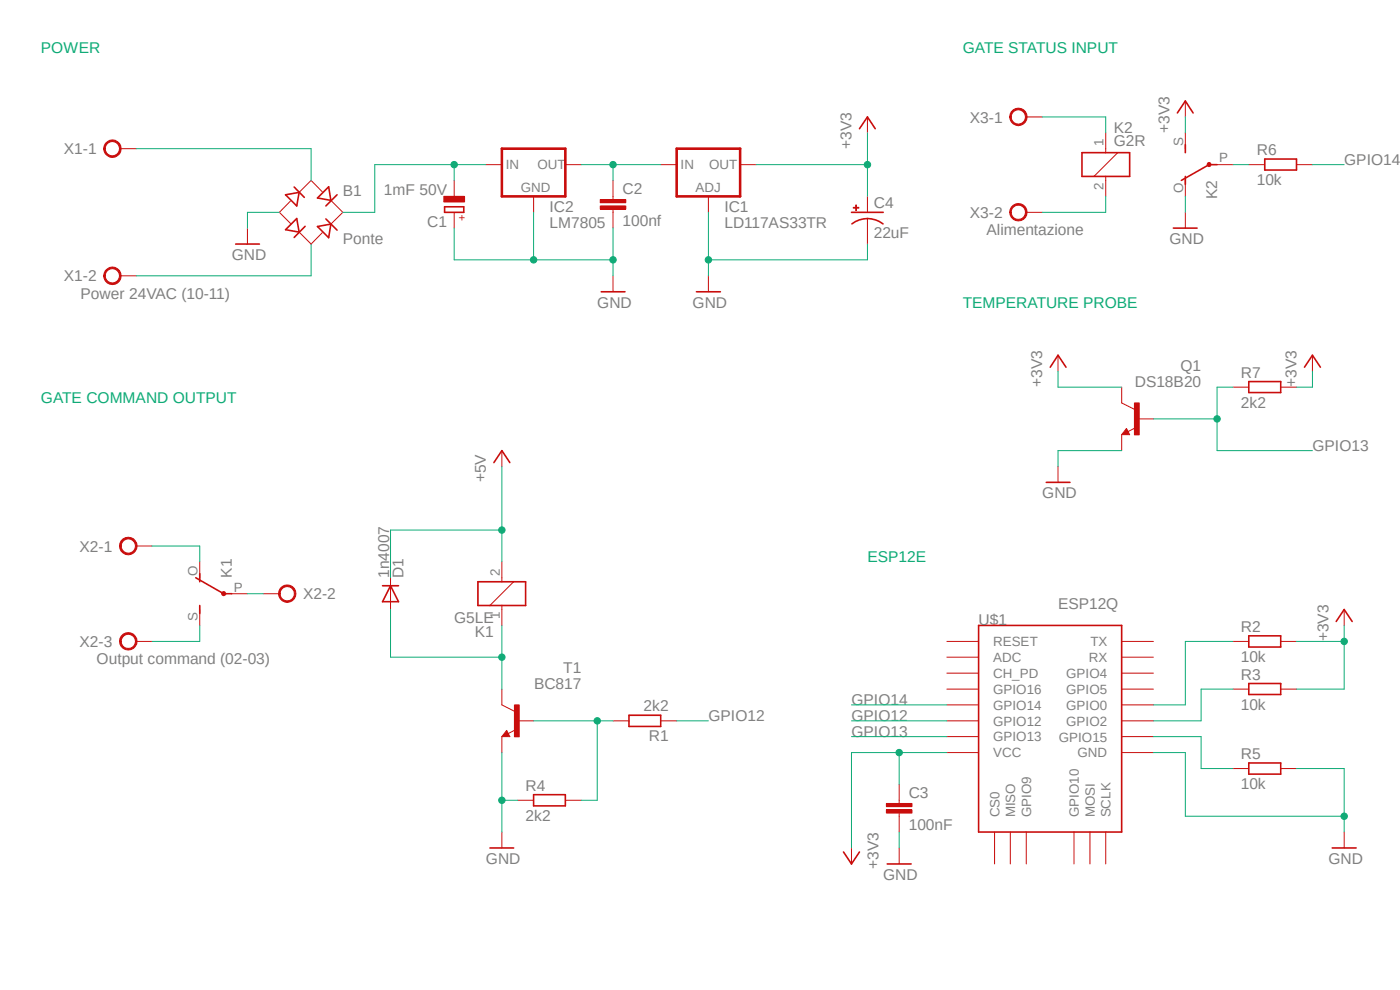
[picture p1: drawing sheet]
<svg xmlns="http://www.w3.org/2000/svg" width="297mm" height="210mm" viewBox="0 0 297 210" stroke-linecap="round" stroke-linejoin="round" font-family="sans-serif">
<path d="M7.9 7.9l289.1 180.4M297 8.6l-289.1 180.4" fill="none" stroke="#fff" stroke-width=".21"/>
<path d="M41.5 122.6l6 3.3h1.6M42.4 121.7v1.7M42.4 128.4v1.7M101.4 123.4h10.1v5h-10.1zM207.6 132.7h30.4v43.8h-30.4z" fill="none" stroke="#c90d0c" stroke-width=".34"/>
<g fill="none" stroke="#c90d0c" stroke-width=".21">
<path d="M140.2 34.9h3.4M157 34.9h3.4M150.3 41.7v3.3M106.5 119.2v4.2M106.5 128.4v4.3M109 123.4l-5.1 5M200.9 136.1h6.7M200.9 139.4h6.7M238 136.1h6.7M238 139.4h6.7M200.9 142.8h6.7M200.9 146.2h6.7"/>
<path d="M200.9 149.5h6.7M200.9 152.9h6.7M200.9 156.3h6.7M200.9 159.6h6.7M238 142.8h6.7M238 146.2h6.7M238 149.5h6.7M238 152.9h6.7M238 156.3h6.7M238 159.6h6.7M211 176.5v6.8M214.3 176.5v6.8"/>
<path d="M217.7 176.5v6.8M227.8 176.5v6.8M231.2 176.5v6.8M234.6 176.5v6.8"/>
</g>
<path d="M143.6 31.5h13.4v10.2h-13.4z" fill="none" stroke="#c90d0c" stroke-width=".55"/>
<path d="M47.2 125.6l.3-.1 .3 .1 .1 .3-.1 .3-.3 .2-.3-.2-.2-.3z" fill-rule="evenodd" fill="#c90d0c"/>
<path d="M42.4 119.2v3.4M42.4 129.3v3.4M47.2 125.6l.3-.1 .3 .1 .1 .3-.1 .3-.3 .2-.3-.2-.2-.3zM49.1 125.9h3.4" fill="none" stroke="#c90d0c" stroke-width=".21"/>
<path d="M22.4 30.4a1.86 1.86 0 0 1 3 .1 1.86 1.86 0 0 1-1 2.9 1.86 1.86 0 0 1-2.4-1.9h.3a1.51 1.51 0 0 1 2.1-1.4 1.51 1.51 0 0 1 .5 2.5 1.51 1.51 0 0 1-2.5-.6l-.1-.5h-.3z" fill-rule="evenodd" fill="#c90d0c"/>
<path d="M22.4 30.4a1.86 1.86 0 0 1 3 .1 1.86 1.86 0 0 1-1 2.9 1.86 1.86 0 0 1-2.4-1.9h.3a1.51 1.51 0 0 1 2.1-1.4 1.51 1.51 0 0 1 .5 2.5 1.51 1.51 0 0 1-2.5-.6l-.1-.5h-.3zM25.5 31.5h3.4" fill="none" stroke="#c90d0c" stroke-width=".21"/>
<path d="M22.4 57.4a1.86 1.86 0 0 1 3 .1 1.86 1.86 0 0 1-1 2.8 1.86 1.86 0 0 1-2.4-1.8h.3a1.51 1.51 0 0 1 2.1-1.4 1.51 1.51 0 0 1 .5 2.5 1.51 1.51 0 0 1-2.5-.6l-.1-.5h-.3z" fill-rule="evenodd" fill="#c90d0c"/>
<path d="M22.4 57.4a1.86 1.86 0 0 1 3 .1 1.86 1.86 0 0 1-1 2.8 1.86 1.86 0 0 1-2.4-1.8h.3a1.51 1.51 0 0 1 2.1-1.4 1.51 1.51 0 0 1 .5 2.5 1.51 1.51 0 0 1-2.5-.6l-.1-.5h-.3zM25.5 58.5h3.4" fill="none" stroke="#c90d0c" stroke-width=".21"/>
<path d="M26.1 114.3a1.87 1.87 0 0 1 2.8 .7 1.87 1.87 0 0 1-1.3 2.6 1.87 1.87 0 0 1-2.2-1.8h.3a1.51 1.51 0 0 1 2.1-1.4 1.51 1.51 0 0 1 .4 2.5 1.51 1.51 0 0 1-2.4-.6l-.1-.5h-.3v-.6z" fill-rule="evenodd" fill="#c90d0c"/>
<path d="M25.7 114.7a1.87 1.87 0 0 1 3 0 1.87 1.87 0 0 1-.9 2.9 1.87 1.87 0 0 1-2.4-1.8h.3a1.51 1.51 0 0 1 2.1-1.4 1.51 1.51 0 0 1 .4 2.5 1.51 1.51 0 0 1-2.4-.6l-.1-.5h-.3zM28.9 115.8h3.4" fill="none" stroke="#c90d0c" stroke-width=".21"/>
<path d="M59.4 124.8a1.85 1.85 0 0 1 3 0 1.85 1.85 0 0 1-.9 2.9 1.85 1.85 0 0 1-2.4-1.8h.3a1.53 1.53 0 0 1 2.1-1.3 1.53 1.53 0 0 1 .7 2.3 1.53 1.53 0 0 1-2.5-.1l-.3-.9h-.3z" fill-rule="evenodd" fill="#c90d0c"/>
<path d="M55.9 125.9h3.4M59.4 124.8a1.85 1.85 0 0 1 3 0 1.85 1.85 0 0 1-.9 2.9 1.85 1.85 0 0 1-2.4-1.8h.3a1.53 1.53 0 0 1 2.1-1.3 1.53 1.53 0 0 1 .7 2.3 1.53 1.53 0 0 1-2.5-.1l-.3-.9h-.3z" fill="none" stroke="#c90d0c" stroke-width=".21"/>
<path d="M25.7 135a1.87 1.87 0 0 1 3-.1 1.87 1.87 0 0 1-.9 2.9 1.87 1.87 0 0 1-2.4-1.7h.3a1.51 1.51 0 0 1 2.1-1.5 1.51 1.51 0 0 1 .4 2.5 1.51 1.51 0 0 1-2.4-.6l-.1-.4h-.3z" fill-rule="evenodd" fill="#c90d0c"/>
<path d="M25.7 135a1.87 1.87 0 0 1 3-.1 1.87 1.87 0 0 1-.9 2.9 1.87 1.87 0 0 1-2.4-1.7h.3a1.51 1.51 0 0 1 2.1-1.5 1.51 1.51 0 0 1 .4 2.5 1.51 1.51 0 0 1-2.4-.6l-.1-.4h-.3zM28.9 136.1h3.4" fill="none" stroke="#c90d0c" stroke-width=".21"/>
<path d="M94.3 43.9h4.1v1.1h-4.1z" fill="none" stroke="#c90d0c" stroke-width=".34"/>
<path d="M94.1 41.7h4.5v1.1h-4.5z" fill-rule="evenodd" fill="#c90d0c"/>
<path d="M96.4 38.3v3.4M94.1 41.7h4.5v1.1h-4.5zM96.4 45v3.4M190.8 169.8v.6M190.8 172.5v.6" fill="none" stroke="#c90d0c" stroke-width=".21"/>
<path d="M188 171.8h5.5v.7h-5.5z" fill-rule="evenodd" fill="#c90d0c"/>
<path d="M188 171.8h5.5v.7h-5.5z" fill="none" stroke="#c90d0c" stroke-width=".21"/>
<path d="M188 170.4h5.5v.7h-5.5z" fill-rule="evenodd" fill="#c90d0c"/>
<path d="M130 41.7v.6M130 44.4v.6M188 170.4h5.5v.7h-5.5zM190.8 166.4v3.4M190.8 173.1v3.4" fill="none" stroke="#c90d0c" stroke-width=".21"/>
<path d="M127.3 43.7h5.5v.7h-5.5z" fill-rule="evenodd" fill="#c90d0c"/>
<path d="M127.3 43.7h5.5v.7h-5.5z" fill="none" stroke="#c90d0c" stroke-width=".21"/>
<path d="M127.3 42.3h5.5v.7h-5.5z" fill-rule="evenodd" fill="#c90d0c"/>
<g fill="none" stroke="#c90d0c" stroke-width=".21">
<path d="M130 38.3v3.4M184 24.8v3.4M127.3 42.3h5.5v.7h-5.5zM130 45v3.4M150.3 58.5v3.4M82.8 122.6v6.7M106.5 149.5l2.6 1.4M107.5 154.9l.7 1.4h-1.7zM109.4 154.8l-1.6 .8M130 152.9h3.4M140.2 152.9h3.4M109.8 169.8h3.4"/>
<path d="M119.9 169.8h3.4M180.6 179.9v3.4M285.2 176.5v3.4"/>
</g>
<path d="M182.3 27.3l1.7-2.5 1.7 2.5M147.7 61.9h5.1M81.2 124.2h3.3M82.8 124.2l1.7 3.4h-3.3zM107.5 155.6l-.2 .3h.5l-.3-.6-.7 .8h1M133.4 151.7h6.8v2.4h-6.8zM113.2 168.6h6.7v2.3h-6.7zM282.6 179.9h5.1M178.9 180.7l1.7 2.6 1.7-2.6" fill="none" stroke="#c90d0c" stroke-width=".34"/>
<path d="M109.1 149.5h1.1v6.8h-1.1z" fill-rule="evenodd" fill="#c90d0c"/>
<path d="M184 46.4v2M224.5 75.4v3.3M106.5 95.6v3.4M224.5 99v3.3M106.5 146.2v3.3M106.5 156.3v3.3M109.1 149.5h1.1v6.8h-1.1zM109.8 152.9h3.4M106.5 176.5v3.4" fill="none" stroke="#c90d0c" stroke-width=".21"/>
<path d="M180.6 45h6.8M180.7 47.5a5.3 5.3 0 0 1 6.6 0M222.8 77.9l1.7-2.5 1.6 2.5M104.8 98.1l1.7-2.5 1.7 2.5M222 102.3h5M103.9 179.9h5.1" fill="none" stroke="#c90d0c" stroke-width=".34"/>
<path d="M181 44h1.2v.2h-1.2z" fill-rule="evenodd" fill="#c90d0c"/>
<path d="M181 44h1.2v.2h-1.2z" fill="none" stroke="#c90d0c" stroke-width=".21"/>
<path d="M181.5 43.5h.2v1.2h-.2z" fill-rule="evenodd" fill="#c90d0c"/>
<g fill="none" stroke="#c90d0c" stroke-width=".21">
<path d="M103.1 34.9h3.4M119.9 34.9h3.4M234.6 28.2v4.2M234.6 37.4v4.3M237.1 32.4l-5 5M52.5 48.4v3.4M61.6 42.6l-2.3 2.4 2.3 2.4M63.5 49.2l2.5 2.6 2.4-2.4M68.4 40.7l-2.4-2.4-2.5 2.5M70.2 42.5l2.5 2.5-2.5 2.5M113.2 41.7v3.3M130 58.5v3.4"/>
<path d="M181.5 43.5h.2v1.2h-.2zM184 41.7v3.3M184 48.4v3.4"/>
</g>
<g fill="none" stroke="#c90d0c" stroke-width=".34">
<path d="M62.4 39.7l2.2 2.2M69.7 39.6l.5 2.9-2.8-.5zM229.5 32.4h10.1v5h-10.1zM251.5 30.7v1.7M251.5 37.4v1.7M258.2 34.9h-1.7l-5.9 3.4M50 51.8h5M60.6 48.7l2.3-2.3 .6 2.8zM60.6 41.3l2.9-.5-.6 2.9zM64.7 48l-2.3 2.4M67.4 48l2.8-.5-.5 2.9zM69.1 46.4l2.4 2.4"/>
<path d="M71.5 41.3l-2.4 2.4M127.6 61.9h5"/>
</g>
<path d="M106.5 31.5h13.4v10.2h-13.4z" fill="none" stroke="#c90d0c" stroke-width=".55"/>
<path d="M256.2 34.6l.3-.1 .3 .1 .1 .3-.1 .3-.3 .1-.3-.1-.1-.3z" fill-rule="evenodd" fill="#c90d0c"/>
<path d="M251.5 28.2v3.3M251.5 38.3v3.4M256.2 34.6l.3-.1 .3 .1 .1 .3-.1 .3-.3 .1-.3-.1-.1-.3zM258.2 34.9h3.4" fill="none" stroke="#c90d0c" stroke-width=".21"/>
<path d="M214.5 23.7a1.85 1.85 0 0 1 3 0 1.85 1.85 0 0 1-.8 2.8 1.85 1.85 0 0 1-2.5-1.7h.3a1.51 1.51 0 0 1 2.1-1.4 1.51 1.51 0 0 1 .5 2.5 1.51 1.51 0 0 1-2.5-.6l-.1-.5h-.3z" fill-rule="evenodd" fill="#c90d0c"/>
<path d="M214.5 23.7a1.85 1.85 0 0 1 3 0 1.85 1.85 0 0 1-.8 2.8 1.85 1.85 0 0 1-2.5-1.7h.3a1.51 1.51 0 0 1 2.1-1.4 1.51 1.51 0 0 1 .5 2.5 1.51 1.51 0 0 1-2.5-.6l-.1-.5h-.3zM217.7 24.8h3.4" fill="none" stroke="#c90d0c" stroke-width=".21"/>
<path d="M214.5 43.9a1.85 1.85 0 0 1 3 0 1.85 1.85 0 0 1-.8 2.9 1.85 1.85 0 0 1-2.5-1.8h.3a1.52 1.52 0 0 1 2.1-1.4 1.52 1.52 0 0 1 .5 2.5 1.52 1.52 0 0 1-2.5-.6l-.1-.5h-.3z" fill-rule="evenodd" fill="#c90d0c"/>
<g fill="none" stroke="#c90d0c" stroke-width=".21">
<path d="M251.5 21.4v3.4M264.9 34.9h3.4M275 34.9h3.4M214.5 43.9a1.85 1.85 0 0 1 3 0 1.85 1.85 0 0 1-.8 2.9 1.85 1.85 0 0 1-2.5-1.8h.3a1.52 1.52 0 0 1 2.1-1.4 1.52 1.52 0 0 1 .5 2.5 1.52 1.52 0 0 1-2.5-.6l-.1-.5h-.3zM217.7 45h3.4M251.5 45v3.4M278.4 75.4v3.3M238 85.5l2.7 1.3M239 90.9l.6 1.3h-1.6zM240.9 90.7l-1.6 .9M261.6 82.1h3.3M271.7 82.1h3.3"/>
<path d="M261.6 136.1h3.3M271.7 136.1h3.3M285.2 129.3v3.4M261.6 146.2h3.3M271.7 146.2h3.3M190.8 179.9v3.4M261.6 163h3.3M271.7 163h3.3"/>
</g>
<path d="M249.8 24l1.7-2.6 1.6 2.6M268.3 33.7h6.7v2.4h-6.7zM248.9 48.4h5.1M276.7 77.9l1.7-2.5 1.7 2.5M239 91.5l-.2 .4h.5l-.3-.7-.7 .8h1M264.9 80.9h6.8v2.4h-6.8zM264.9 134.9h6.8v2.3h-6.8zM283.5 131.8l1.7-2.5 1.7 2.5M264.9 145h6.8v2.3h-6.8zM264.9 161.8h6.8v2.4h-6.8zM188.2 183.3h5.1" fill="none" stroke="#c90d0c" stroke-width=".34"/>
<path d="M240.7 85.5h1v6.7h-1z" fill-rule="evenodd" fill="#c90d0c"/>
<path d="M238 82.1v3.4M238 92.2v3.4M240.7 85.5h1v6.7h-1zM241.3 88.9h3.4" fill="none" stroke="#c90d0c" stroke-width=".21"/>
<path d="M28.9 31.5h37.1v6.8M66 51.8v6.7h-37.1M150.3 45v13.5M184 51.8v3.3h-33.7" fill="none" stroke="#0dab76" stroke-width=".21"/>
<circle cx="150.3" cy="55.1" r=".68" fill="#0dab76"/>
<g fill="none" stroke="#0dab76" stroke-width=".21">
<path d="M106.5 159.6v16.9"/>
<circle cx="150.3" cy="55.1" r=".68"/>
</g>
<circle cx="106.5" cy="169.8" r=".68" fill="#0dab76"/>
<g fill="none" stroke="#0dab76" stroke-width=".21">
<path d="M59.3 45h-6.8v3.4M130 48.4v6.7M106.5 169.8h3.3"/>
<circle cx="106.5" cy="169.8" r=".68"/>
</g>
<circle cx="130" cy="55.1" r=".68" fill="#0dab76"/>
<g fill="none" stroke="#0dab76" stroke-width=".21">
<path d="M96.4 48.4v6.7h33.6v3.4M113.2 45v10.1"/>
<circle cx="130" cy="55.1" r=".68"/>
</g>
<circle cx="113.2" cy="55.1" r=".68" fill="#0dab76"/>
<g fill="none" stroke="#0dab76" stroke-width=".21">
<path d="M244.7 159.6h6.8v13.5h33.7M275 163h10.2v13.5"/>
<circle cx="113.2" cy="55.1" r=".68"/>
</g>
<circle cx="285.2" cy="173.1" r=".68" fill="#0dab76"/>
<g fill="none" stroke="#0dab76" stroke-width=".21">
<path d="M251.5 41.7v3.3M106.5 99v20.2M238 95.6h-13.5v3.4M106.5 112.4h-23.7v10.2M190.8 176.5v3.4"/>
<circle cx="285.2" cy="173.1" r=".68"/>
</g>
<circle cx="106.5" cy="112.4" r=".68" fill="#0dab76"/>
<g fill="none" stroke="#0dab76" stroke-width=".21">
<path d="M160.4 34.9h23.6M184 28.2v13.5"/>
<circle cx="106.5" cy="112.4" r=".68"/>
</g>
<circle cx="184" cy="34.9" r=".68" fill="#0dab76"/>
<g fill="none" stroke="#0dab76" stroke-width=".21">
<path d="M190.8 159.6v6.8M200.9 159.6h-20.3v20.3"/>
<circle cx="184" cy="34.9" r=".68"/>
</g>
<circle cx="190.8" cy="159.6" r=".68" fill="#0dab76"/>
<g fill="none" stroke="#0dab76" stroke-width=".21">
<path d="M275 136.1h10.2M285.2 132.7v13.5h-10.2"/>
<circle cx="190.8" cy="159.6" r=".68"/>
</g>
<circle cx="285.2" cy="136.1" r=".68" fill="#0dab76"/>
<g fill="none" stroke="#0dab76" stroke-width=".21">
<path d="M251.5 24.8v3.4M224.5 78.7v3.4h13.5M278.4 78.7v3.4h-3.4M32.3 115.8h10.1v3.4M42.4 132.7v3.4h-10.1M82.8 129.3v10.1h23.7M106.5 132.7v13.5"/>
<circle cx="285.2" cy="136.1" r=".68"/>
</g>
<circle cx="106.5" cy="139.4" r=".68" fill="#0dab76"/>
<g fill="none" stroke="#0dab76" stroke-width=".21">
<path d="M96.4 34.9v3.4M103.1 34.9h-23.6v10.1h-6.8M52.5 125.9h3.4M143.6 152.9h6.7M180.6 152.9h20.3"/>
<circle cx="106.5" cy="139.4" r=".68"/>
</g>
<circle cx="96.3" cy="34.9" r=".68" fill="#0dab76"/>
<g fill="none" stroke="#0dab76" stroke-width=".21">
<path d="M123.3 34.9h16.9M130 34.9v3.4"/>
<circle cx="96.3" cy="34.9" r=".68"/>
</g>
<circle cx="130" cy="34.9" r=".68" fill="#0dab76"/>
<g fill="none" stroke="#0dab76" stroke-width=".21">
<path d="M221.1 24.8h13.5v3.4M234.6 41.7v3.3h-13.5M113.2 152.9h16.8M126.7 152.9v16.9h-3.4"/>
<circle cx="130" cy="34.9" r=".68"/>
</g>
<circle cx="126.7" cy="152.9" r=".68" fill="#0dab76"/>
<g fill="none" stroke="#0dab76" stroke-width=".21">
<path d="M261.6 34.9h3.3M261.6 82.1h-3.4v13.5h20.2M261.6 136.1h-10.1v13.4h-6.8M244.7 156.3h10.1v6.7h6.8M261.6 146.2h-6.8v6.7h-10.1"/>
<circle cx="126.7" cy="152.9" r=".68"/>
</g>
<circle cx="258.2" cy="88.9" r=".68" fill="#0dab76"/>
<g fill="none" stroke="#0dab76" stroke-width=".21">
<path d="M278.4 34.9h6.8M244.7 88.9h13.5M180.6 156.3h20.3M180.6 149.5h20.3"/>
<circle cx="258.2" cy="88.9" r=".68"/>
</g>
<g font-size="3.3" fill="#0dab76">
<text x="8.7" y="11.3">POWER</text>
<text x="204.3" y="11.3">GATE STATUS INPUT</text>
<text x="204.3" y="65.2">TEMPERATURE PROBE</text>
<text x="8.7" y="85.5">GATE COMMAND OUTPUT</text>
<text x="184" y="119.2">ESP12E</text>
</g>
<g font-size="3.3" fill="#808080">
<text x="205.7" y="26">X3-1</text>
<text x="236.3" y="28.2">K2</text>
<text x="248.1" y="28.2" transform="rotate(-90 248.1 28.2)">+3V3</text>
<text x="13.5" y="32.7">X1-1</text>
<text x="180.6" y="31.5" transform="rotate(-90 180.6 31.5)">+3V3</text>
<text x="236.3" y="31">G2R</text>
<text x="266.6" y="32.9">R6</text>
<text x="285.2" y="34.9">GPIO14</text>
<text x="72.7" y="41.7">B1</text>
<text x="81.5" y="41.3">1mF 50V</text>
<text x="132.1" y="41.1">C2</text>
<text x="266.6" y="39.3">10k</text>
<text x="116.6" y="45">IC2</text>
<text x="132.1" y="47.9">100nf</text>
<text x="153.7" y="45">IC1</text>
<text x="185.4" y="44.2">C4</text>
<text x="205.7" y="46.2">X3-2</text>
<text x="258.2" y="42.3" transform="rotate(-90 258.2 42.3)">K2</text>
<text x="72.7" y="51.8">Ponte</text>
<text x="90.6" y="48">C1</text>
<text x="116.6" y="48.4">LM7805</text>
<text x="153.7" y="48.4">LD117AS33TR</text>
<text x="185.4" y="50.6">22uF</text>
<text x="209.3" y="49.9">Alimentazione</text>
<text x="248.1" y="51.8">GND</text>
<text x="13.5" y="59.7">X1-2</text>
<text x="49.2" y="55.1">GND</text>
<text x="17.1" y="63.4">Power 24VAC (10-11)</text>
<text x="126.7" y="65.2">GND</text>
<text x="146.9" y="65.2">GND</text>
<text x="221.1" y="82.1" transform="rotate(-90 221.1 82.1)">+3V3</text>
<text x="240.7" y="82.1">DS18B20</text>
<text x="250.4" y="78.7">Q1</text>
<text x="263.2" y="80.1">R7</text>
<text x="275" y="82.1" transform="rotate(-90 275 82.1)">+3V3</text>
<text x="263.2" y="86.5">2k2</text>
<text x="278.4" y="95.6">GPIO13</text>
<text x="103.1" y="102.3" transform="rotate(-90 103.1 102.3)">+5V</text>
<text x="221.1" y="105.7">GND</text>
<text x="16.9" y="117">X2-1</text>
<text x="49.2" y="122.6" transform="rotate(-90 49.2 122.6)">K1</text>
<text x="82.5" y="122.6" transform="rotate(-90 82.5 122.6)">1n4007</text>
<text x="85.6" y="122.6" transform="rotate(-90 85.6 122.6)">D1</text>
<text x="64.3" y="127.1">X2-2</text>
<text x="224.5" y="129.3">ESP12Q</text>
<text x="16.9" y="137.2">X2-3</text>
<text x="96.3" y="132.2">G5LE</text>
<text x="100.8" y="135">K1</text>
<text x="207.6" y="132.7">U$1</text>
<text x="263.2" y="134.1">R2</text>
<text x="281.8" y="136.1" transform="rotate(-90 281.8 136.1)">+3V3</text>
<text x="20.5" y="140.9">Output command (02-03)</text>
<text x="119.5" y="142.8">T1</text>
<text x="263.2" y="140.4">10k</text>
<text x="113.3" y="146.2">BC817</text>
<text x="180.6" y="149.5">GPIO14</text>
<text x="263.2" y="144.2">R3</text>
<text x="136.5" y="150.9">2k2</text>
<text x="150.3" y="152.9">GPIO12</text>
<text x="180.6" y="152.9">GPIO12</text>
<text x="263.2" y="150.5">10k</text>
<text x="137.7" y="157.3">R1</text>
<text x="180.6" y="156.3">GPIO13</text>
<text x="263.2" y="161">R5</text>
<text x="111.5" y="167.8">R4</text>
<text x="263.2" y="167.4">10k</text>
<text x="192.8" y="169.3">C3</text>
<text x="111.5" y="174.2">2k2</text>
<text x="192.8" y="176">100nF</text>
<text x="103.1" y="183.3">GND</text>
<text x="186.4" y="184.3" transform="rotate(-90 186.4 184.3)">+3V3</text>
<text x="281.8" y="183.3">GND</text>
<text x="187.4" y="186.6">GND</text>
</g>
<g font-size="2.8" fill="#808080">
<text x="107.3" y="35.8">IN</text>
<text x="114" y="35.8">OUT</text>
<text x="144.4" y="35.8">IN</text>
<text x="150.5" y="35.8">OUT</text>
<text x="234.1" y="31.1" transform="rotate(-90 234.1 31.1)">1</text>
<text x="251" y="31.1" transform="rotate(-90 251 31.1)">S</text>
<text x="258.7" y="34.5">P</text>
<text x="110.5" y="40.6">GND</text>
<text x="147.6" y="40.6">ADJ</text>
<text x="234.1" y="40.3" transform="rotate(-90 234.1 40.3)">2</text>
<text x="251" y="40.9" transform="rotate(-90 251 40.9)">O</text>
<text x="41.9" y="122.1" transform="rotate(-90 41.9 122.1)">O</text>
<text x="49.6" y="125.5">P</text>
<text x="106" y="122.1" transform="rotate(-90 106 122.1)">2</text>
<text x="41.9" y="131.7" transform="rotate(-90 41.9 131.7)">S</text>
<text x="106" y="131.4" transform="rotate(-90 106 131.4)">1</text>
<text x="210.7" y="137.1">RESET</text>
<text x="231.3" y="137.1">TX</text>
<text x="210.7" y="140.4">ADC</text>
<text x="210.7" y="143.8">CH_PD</text>
<text x="226.2" y="143.8">GPIO4</text>
<text x="231" y="140.4">RX</text>
<text x="210.7" y="147.1">GPIO16</text>
<text x="226.2" y="147.2">GPIO5</text>
<text x="210.7" y="150.5">GPIO14</text>
<text x="210.7" y="153.9">GPIO12</text>
<text x="226.2" y="153.9">GPIO2</text>
<text x="226.2" y="150.5">GPIO0</text>
<text x="210.7" y="157.3">GPIO13</text>
<text x="210.7" y="160.7">VCC</text>
<text x="224.6" y="157.3">GPIO15</text>
<text x="228.6" y="160.7">GND</text>
<text x="212" y="173.4" transform="rotate(-90 212 173.4)">CS0</text>
<text x="215.3" y="173.4" transform="rotate(-90 215.3 173.4)">MISO</text>
<text x="218.7" y="173.4" transform="rotate(-90 218.7 173.4)">GPIO9</text>
<text x="228.9" y="173.4" transform="rotate(-90 228.9 173.4)">GPIO10</text>
<text x="232.2" y="173.4" transform="rotate(-90 232.2 173.4)">MOSI</text>
<text x="235.6" y="173.4" transform="rotate(-90 235.6 173.4)">SCLK</text>
</g>
<text font-size="2.4" fill="#c90d0c" x="98.8" y="46.9" transform="rotate(-90 98.8 46.9)">+</text>
</svg>
